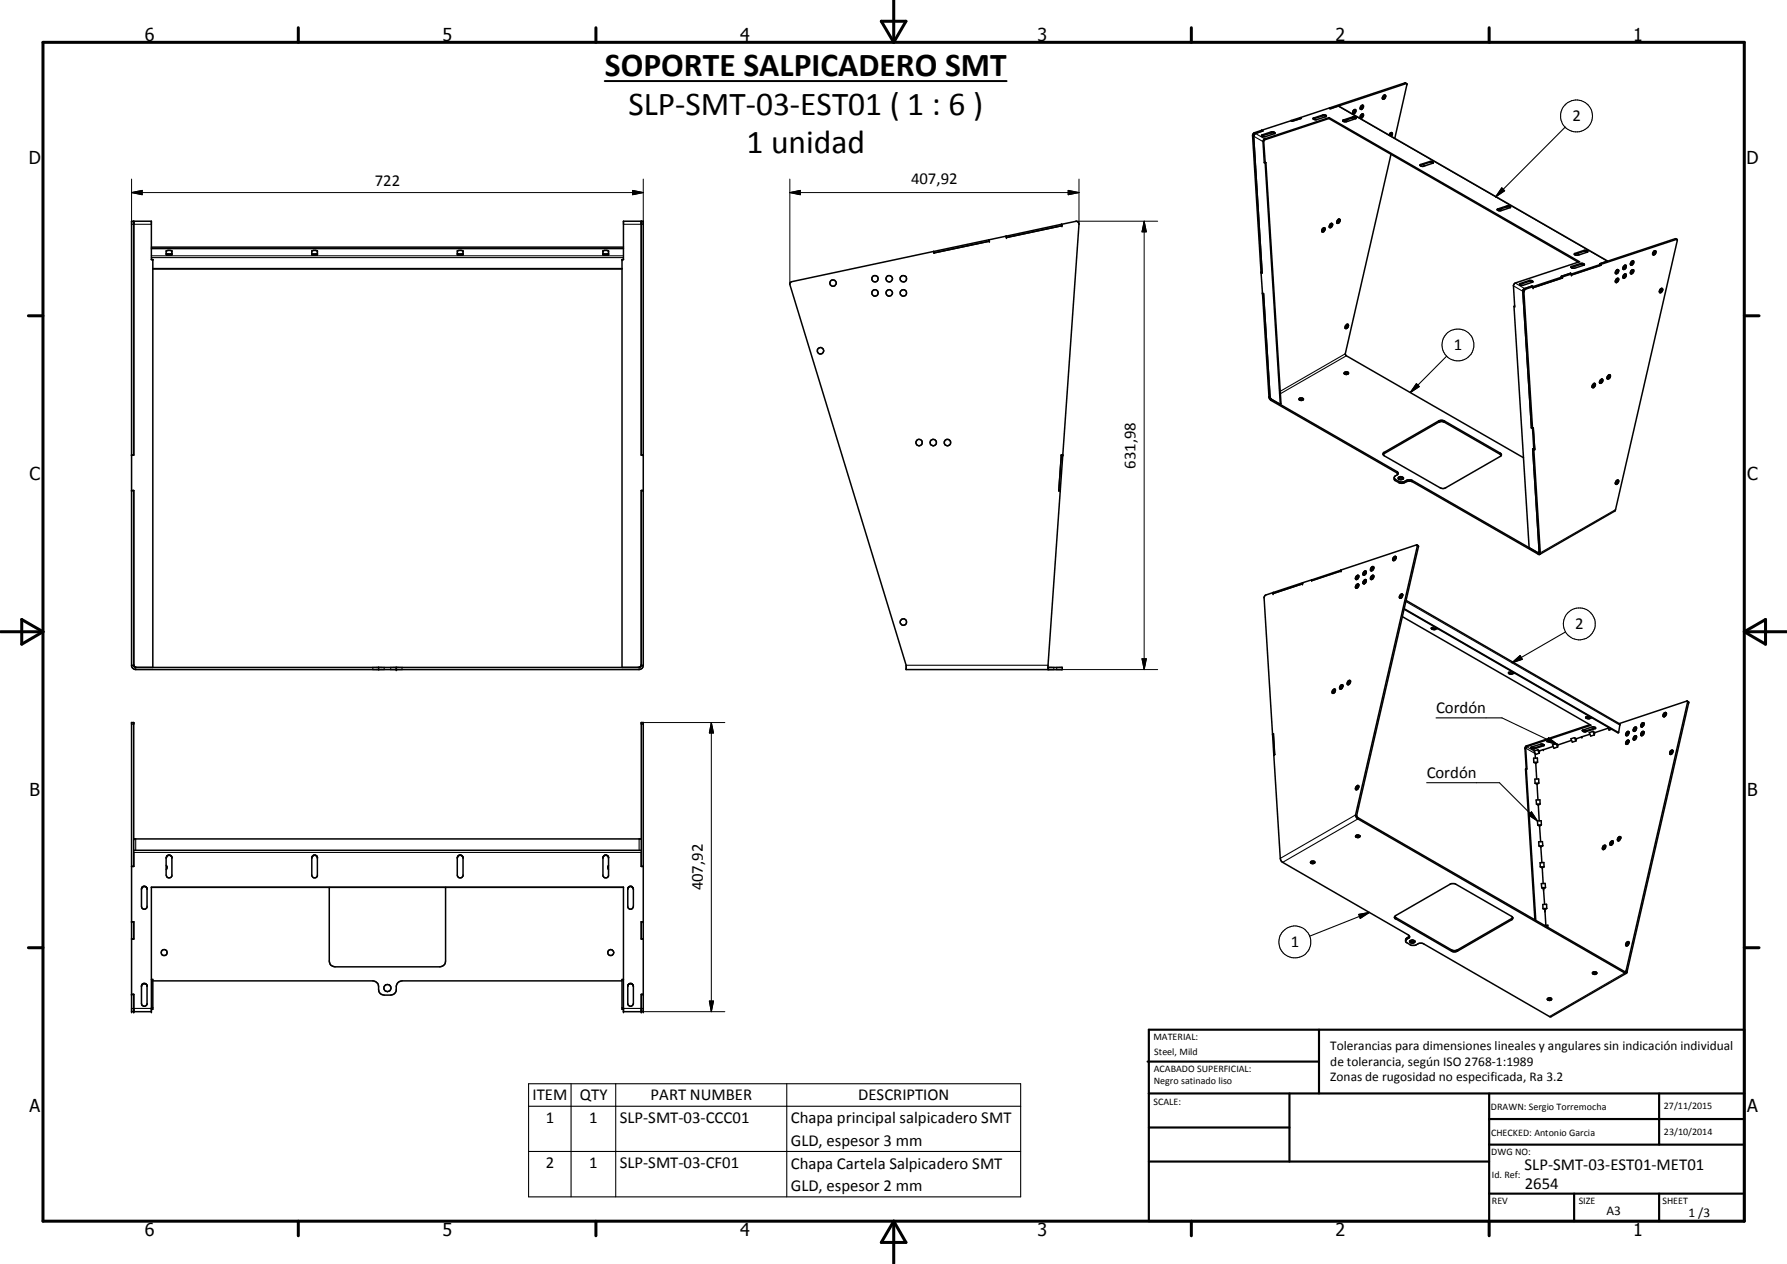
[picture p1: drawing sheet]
<svg xmlns="http://www.w3.org/2000/svg" width="420mm" height="297mm" viewBox="0 0 420 297" stroke-linecap="round" stroke-linejoin="round" font-family="sans-serif">
<g fill="none" stroke="#000" stroke-width=".35">
<path d="M330.7 19.7l-.3-.2-17.8 5.9M296.7 30.6l.2 .2-1.8 .6-.3 .6 1.9 32.1-.2-.1M296.7 30.6l-1.9 .6-.3 .5 2 32.3M296.7 31.7l2.2-.7h.6l.3 .3-2.3 .8-.8-.1zM297.3 38.2l.2 .1M297.5 38.3l3.5 56.7M297.5 38.1l.1 .1M297.5 38.1l-.2 .1M297.6 38.2l3.6 56.7-.2 .1M297.6 38.2l-.1 .1M299.7 31.4l-.5-.2-2.5 .8M303.6 28.3l.2 .2"/>
<path d="M303.6 28.3v.1M303.6 28.4l.2 .1M303.6 28.4l-6.9 2.2M305.7 27.6l.3 .2-2.2 .7M305.7 27.6l-2.1 .7M308.7 27.8l2.5-.8 .7 .2-.2 .2-2.3 .8-.5-.1zM311.8 27.4l-.7-.2-2.3 .7M312.5 27.9l-15.2 5-.2 .3 .4 4.9M312.5 27.9l58.6 33.7M312.5 27.6l58.9 33.9-15.3 5.1-.3 .5 .3 5-.1-.1M312.5 27.6l-15.2 5.1-.3 .6 .3 4.9M312.5 27.6v.3"/>
<path d="M312.6 25.4l.3 .1M312.6 25.4l-6.9 2.2M312.9 25.5l17.8-5.9 .1 .2-2.9 12.7M312.9 25.5l1.9-.6 63.2 36.4M315.8 28.2l2.2-.7 .8 .2-.1 .2-2.1 .7h-.7zM316.4 28.2l.5 .3M318.5 25.7l-.1 .6-.4 .3M318.5 25.7l-.3 .3-.2 .6M318.5 25.7h.2a.62 .62 0 0 1 0 .7 .62 .62 0 0 1-.6 .3l-.1-.1M318.8 27.9l-.7-.2-2.3 .7M320.3 26.8l-.1 .5-.4 .3M320.3 24.7l-.1 .6-.4 .3"/>
<path d="M320.3 26.8h.1a.61 .61 0 0 1 .1 .6 .61 .61 0 0 1-.6 .3l-.1-.1M320.3 24.7l-.4 .3-.1 .6M320.3 26.8l-.4 .4-.1 .4M320.3 24.7h.1a.58 .58 0 0 1 .1 .7 .58 .58 0 0 1-.6 .3l-.1-.1M325.4 22.4a.38 .38 0 0 1 .5 .2 .38 .38 0 0 1-.2 .5l-.4 .2-.3-.1v-.3zM325.5 22.4v.4l-.5 .4M327.1 36.2l-10.8 47.1 .3 .3 41.6 24M327.1 31.2l-.3 .7M327.1 31.2l-.5 .5M327.1 31.2a.47 .47 0 0 1 .3 .4 .47 .47 0 0 1-.3 .4M334 38.7l2.3-.8 .7 .2-.1 .3-2.3 .7-.6-.2zM334.5 38.7l.6 .2"/>
<path d="M336.9 38.4l-.3-.3h-.5l-2.2 .8M31.4 52v54.9h-.5M35.6 58.4h111M35.6 58.1h111M39.1 59l.4-.2 .9 .2v.9l-1.1 .1-.2-.1zM39.1 59.6l.4 .1 .9-.1M73.3 59l.4-.2 .9 .2v.9h-1.2zM73.3 59.6l.4 .1 .9-.1M107.5 59l.4-.2 1 .2v.9h-1.3zM107.5 59.6l.4 .1 1-.1M141.8 59l.3-.2 1 .2v.9h-1.3zM141.8 59.6l.3 .1 1-.1"/>
<path d="M150.8 52v54.9h.4M219.5 59.1l-33.4 7.1-.4 .3v.3l27.4 89.5v1.1h36.7v-.6h-3.4M219.5 59.1l.1 .3M219.5 59.1h.1M219.6 59.4h.1M232.5 56.3l.1 .4zM232.6 56.7l-13 2.7M236.5 55.5l-17 3.6M236.5 55.5h.1M249.6 52.7l.1 .3M249.6 52.7l-13 2.8M249.6 52.7h.1"/>
<path d="M249.6 52.7l3.5-.7 .4 .2 .2 .5-4.4 62.6M249.7 53l-13.1 2.8-.1-.3M249.7 53l-13.1 2.8v-.3M310.9 53.8l.4-.3a.55 .55 0 0 1 .2 .6 .55 .55 0 0 1-.4 .4l-.3-.2zM311.3 53.5l-.1 .5-.4 .4M312.8 52.6l.1-.1a.38 .38 0 0 1 .5 .3 .38 .38 0 0 1-.3 .5l-.3 .2-.3-.1zM313 52.5v.5l-.5 .3M314.6 51.6l.3-.1a.55 .55 0 0 1 .1 .7 .55 .55 0 0 1-.7 .2zM314.8 51.5l-.1 .4-.4 .4M352 49.2l2.3-.8h.7l.2 .3-2.3 .8h-.5zM352.7 49.1l.5 .3M355.1 48.8l-.7-.2-2.3 .8"/>
<path d="M370.2 59.6l2.2-.8a.64 .64 0 0 1 .9 .4l-2.3 .8-.8-.1zM370.9 59.6l.4 .3M373.2 59.2l-.8-.1-2.2 .7M389.1 58.9h.1a.64 .64 0 0 1-.5 1l-.1-.1M389.1 58.9l-.1 .5-.4 .4M389.1 58.9l-.4 .3-.1 .6M394.3 56.3l-17.8 5.8M35.9 63.1h110.4M35.9 63.2h110.4M296.5 64l.3 4.9M296.8 68.9l.3 .1M296.8 68.9l1.6 24.3"/>
<path d="M297.1 69l1.5 24.5 .2 .2 29.7 17.1 .2 .4-.1 .3a.86 .86 0 0 0-.7 1.4l1 .5a2.23 2.23 0 0 0 2.1-.3l1.1 .1 29.9 17.1M297.1 69l1.5 24.3-.2-.1M316.8 76.2a.51 .51 0 0 1 .1 .7 .51 .51 0 0 1-.6 .2M316.8 76.2l-.2 .6-.3 .3M316.8 76.2l-.5 .4v.5M356 72l3.5 56.7 2.2 1.3 .2-.2M356.1 71.9l-.1 .1M357.3 66.7l2.4-.8 .5 .1 .2 .2-2.3 .9-.8-.2zM360.3 66.3l-.6-.2-2.4 .7M360.5 67.4l-.3-.2-1.9 .7-.3 .4 2.1 32.3M360.5 67.4l-1.9 .6-.3 .6 2 32.1M367.3 65.3h.1"/>
<path d="M367.4 65.3l-6.9 2.3v-.2M367.4 65.1v.2M367.4 65.1l-6.9 2.3M369.3 64.2l-2.2 .7 .3 .2M369.3 64.2l.2 .2M369.3 64.2v.1M369.4 62.7l2.3-.8 .8 .2-.1 .2-2.2 .7h-.6zM369.5 64.4l-2.1 .7M369.5 64.4v.2M372.4 62.3l-.6-.2-2.4 .8M376.2 62l17.7-5.9 .5 .2-14.6 63.7-17.8 10.3M376.2 62l.3 .1"/>
<path d="M376.2 62l.2 .1M376.4 62.3l-6.9 2.3v-.2M376.4 62.1v.2M376.4 62.1l-6.9 2.3M376.5 62.1l-.1 .2M377.9 61.4l-1.7 .6M380.1 63.5a.32 .32 0 0 1 .4-.1 .32 .32 0 0 1 0 .5l-.3 .4h-.3l-.1-.4zM380.3 65.4v.4l-.5 .5M380.3 65.4a.49 .49 0 0 1 .2 .7 .49 .49 0 0 1-.7 .2M380.3 65.4l-.3 .3-.2 .6M380.3 63.4v.4l-.5 .4M382.1 64.4a.49 .49 0 0 1 .1 .7 .49 .49 0 0 1-.6 .1"/>
<path d="M382.1 62.3l-.4 .3-.1 .6M382.1 64.4l-.4 .2-.1 .6M382.1 62.3a.55 .55 0 0 1 .2 .6 .55 .55 0 0 1-.5 .4l-.2-.1M382.1 62.3l-.1 .5-.4 .4M382.1 64.4l-.1 .4-.4 .4M383.5 61.6l.4-.3a.55 .55 0 0 1 .2 .6 .55 .55 0 0 1-.5 .4h-.2l-.1-.3zM383.9 63.4a.49 .49 0 0 1 .1 .6 .49 .49 0 0 1-.6 .2M383.9 63.4l-.5 .4v.4M383.9 61.3l-.1 .5-.4 .3M383.9 63.4l-.1 .4-.4 .4M390.3 68l.5-.2a.61 .61 0 0 1 0 .6 .61 .61 0 0 1-.6 .3zM390.6 67.8l-.1 .6-.3 .2"/>
<path d="M298.4 93.2l.1 .5 .4 .4 29.8 17.3M298.6 93.4l.4 .5 2 1.1M305.4 93.7l.4-.2 .6 .1a.38 .38 0 0 1-.2 .5 .38 .38 0 0 1-.5 0zM305.5 94l.3-.2 .6 .2M316.1 87.8l.4-.1 .5 .1M316.1 87.5a.46 .46 0 0 1 .6-.2 .46 .46 0 0 1 .2 .6 .48 .48 0 0 1-.5 .1 .48 .48 0 0 1-.3-.5zM374.8 90.1l-.1 .6-.4 .3M374.8 90.1h.1a.55 .55 0 0 1 .1 .7 .55 .55 0 0 1-.7 .2M374.8 90.1l-.3 .3-.2 .6M376.6 89.1l-.5 .6v.3M376.6 89.1h.1a.6 .6 0 0 1 .1 .6 .6 .6 0 0 1-.6 .3h-.1M376.6 89.1l-.1 .6-.4 .3"/>
<path d="M378.4 88.1h.1a.61 .61 0 0 1 0 .6 .61 .61 0 0 1-.6 .3v-.1M378.4 88.1l-.5 .4v.4M378.4 88.1l-.2 .6-.3 .2M30.9 115.3h.5v41.2l.5 .3M151.2 115.3h-.4v41M249.3 115.3l-2.9 42.1M249.9 106.9h-.4l-.5 8.3 .3 .1M325.2 106.8l13-7.6 .8-.1 .6 .1 13.4 7.8M325.3 106.3l12.9-7.4 .8-.1 .6 .1 13.1 7.6 .3 .4-.3 .4-12.7 7.3-.8 .2-.7-.2-13.1-7.5-.2-.4zM327.8 112.3l.1 .3 1 .5a2.23 2.23 0 0 0 2.1-.3l1.1 .1 29.7 17M328.8 112.5l.4-.2 .7 .2M328.9 112.1l.5-.1 .6 .3a.6 .6 0 0 1-.6 .4 .6 .6 0 0 1-.6-.5z"/>
<path d="M360.1 100.6l.2 .1M360.3 100.7l.2-.1 .3 4.9M360.3 100.7l.3 4.9M360.4 105.5l.2 .2M360.6 105.7l1.6 24.2M360.6 105.6l-.2-.1 1.5 24.3M360.8 105.5l-.2 .2M360.8 105.5l-.2 .1M380.3 112.8h.1a.61 .61 0 0 1 .1 .7 .61 .61 0 0 1-.6 .3l-.1-.1M380.3 112.8l-.3 .3-.2 .6M380.3 112.8l-.1 .6-.4 .3M299.4 139.2l-1.9 .7-.3 .5 2 32.2"/>
<path d="M306.3 136.9l-.1 .3-6.9 2.3 .1-.3M306.3 136.9l-6.9 2.3M308.4 136.3h.1M308.4 136.3l-2.1 .6M308.4 136.3l24.6-8.2h.2l-14.5 63.4M308.4 136.3v.1M315.3 134.2v-.2v.2l-6.9 2.3v-.2M319.5 137.4l-.2-.2a.55 .55 0 0 0-.6 .4 .55 .55 0 0 0 .3 .6M319.5 135.3l-.2 .6-.3 .3M319.5 137.4l-.1 .4-.4 .4M319.5 135.3l-.2-.1a.55 .55 0 0 0-.6 .3 .55 .55 0 0 0 .3 .7M319.5 137.4l-.4 .3-.1 .5"/>
<path d="M319.5 135.3l-.4 .3-.1 .6M321.2 136.4l-.1 .5-.4 .3M321.2 136.4v-.1a.58 .58 0 0 0-.6 .2 .58 .58 0 0 0 0 .7h.1M321.2 134.3l-.1-.1a.64 .64 0 0 0-.5 1h.1M321.2 134.3l-.1 .6-.4 .3M321.2 134.3l-.4 .4-.1 .5M321.2 136.4l-.4 .4-.1 .4M322.5 133.3a.38 .38 0 0 1 .6 .1 .38 .38 0 0 1-.2 .5l-.6 .2v-.5zM323 135.3l-.1 .6-.4 .3M323 133.3l-.3 .3-.2 .6M323 135.3h-.1a.53 .53 0 0 0-.6 .2 .53 .53 0 0 0 .2 .7M323 135.3l-.4 .5-.1 .4"/>
<path d="M328.2 130.9v.4l-.5 .4M328.2 130.9a.56 .56 0 0 0-.6 .1 .56 .56 0 0 0-.1 .6l.2 .1M328.2 130.9l-.3 .3-.2 .5M329.8 139.7l-.1-.1a.62 .62 0 0 0-.6 .3 .62 .62 0 0 0 .1 .7h.1M329.8 139.7l-.2 .6-.3 .3M329.8 139.7l-.5 .5v.4M333.2 128.1l.3 .3-14.5 63.3M361.9 129.8l.3 .1M361.9 129.7l-.1 .2M361.9 129.8l-.1 .1M362.2 129.9l-.2 .4M30.9 156.3h.5l.5 .5"/>
<path d="M31.9 156.8h118.4M31.9 156.8h.2M89 156.8v.6M93.2 156.8v.6M150.3 156.8h-.2M150.8 156.3h.4M150.8 156.3l-.1 .3-.4 .2M150.8 156.2l-.2 .4-.3 .2M151.2 156.3l-.2 .7-.7 .4h-118.4l-.8-.4-.2-.5v-104.5h4.7v9h.3v95.8M151.2 156.3v-104.3h-4.6v9h-.3v95.8M329.3 140.4l.2 .1M329.7 144.9l44.3 25.5-15.1 5.1-.2 .2 .3 5-.2-.1-.1 .1 2.2 35.5"/>
<path d="M330.1 143.2l50.3 29h.2M330.1 143l50.5 29.2M330.6 141.1l50.2 29 .1 .2-.3 1.9M336.6 147.5l.5 .2 .6-.1M337.3 147.3l-.8 .3 .1 .2 .5 .2 .9-.3M354.7 158l.4 .2 .8-.1M355.4 157.8l-.6 .2-.1 .2 .3 .2 1.1-.2M299.2 172.6l.2-.2 .3 4.9M299.2 172.6h.1M299.2 172.6l.3 4.9M299.4 172.4l.3 4.9M299.4 172.4l-.2 .2"/>
<path d="M299.4 172.4v.1M299.5 177.5l1.5 24.2 .3 .7 30.1 17.6M299.5 177.5h.1M299.7 177.3l-.2 .2M299.7 177.3h.1M314 162.1l-.1-.1a.62 .62 0 0 0-.6 .3 .62 .62 0 0 0 0 .6h.2M314 162.1l-.2 .6-.3 .2M314 162.1l-.5 .4v.4M315.8 161.1l-.1-.1a.62 .62 0 0 0-.6 .3 .62 .62 0 0 0 0 .6h.1M315.8 161.1l-.2 .6-.4 .2M315.8 161.1l-.5 .4-.1 .4M316.9 160.1l.5-.2a.64 .64 0 0 1-.6 1z"/>
<path d="M317.5 160.1l-.4 .3-.1 .5M359.9 175.6l2.5-.8 .6 .2v.2l-2.4 .8-.5-.1zM360.6 179.2l.5 .2M360.9 177l.1 1.2M361.1 179.4l.2 3.6M361.5 179.1v-1l-.9 .1v1M361.5 179.1l-.9 .1M361.5 179.1l-.4 .3M361.6 176.2l.3 .8M361.6 176.2l.4 .2M361.6 176.2l-.9 .3 .3 .8 .9-.3M362 176.4l-.1 .6"/>
<path d="M362.9 176.1v.1M362.9 176.1l-.9 .3M363 175l-2.2 .8-.8-.2M365.2 175.4l-2.3 .8M365.9 174.8l.3 .8M365.9 174.8l.4 .2-.1 .6M365.9 174.8l-.9 .2 .4 .9 .8-.3M369.5 174l-3.2 1M370.2 173.4l.3 .7M370.2 173.4l.5 .2M370.2 173.4l-.9 .2 .4 .8 .8-.3M370.7 173.6l-.2 .5"/>
<path d="M372 171.7l2.3-.9 .7 .1 .2 .2-2.5 .9-.4-.1zM372.9 168.5l.5 .2 .6-.2M373.6 168.3l-.8 .4 .6 .2 .9-.2M373.8 170.3l-15 5-.2 .5 2.5 40.5M373.8 172.6l-3.1 1M374.6 171.9l.3 .8M374.6 171.9l.4 .2-.1 .6M374.6 171.9l-.9 .3 .3 .8 .9-.3M375.1 171l-2.2 .7-.8-.1M378 170.9l.3 .7 .6-.2M378.2 171.1l-3.2 1.1M380.7 170.1l15.9-5.3h.2l-14.5 63.4"/>
<path d="M382.5 172l.4-.1a.64 .64 0 0 1-.5 1l-.2-.3zM383 172l-.3 .3-.2 .6M383 174.1l-.4 .4-.1 .4M383 174.1l-.1 .6-.4 .2M383 174.1l-.1-.2a.64 .64 0 0 0-.5 1h.1M384.2 173a.38 .38 0 0 1 .6 .1 .38 .38 0 0 1-.2 .6l-.4 .2-.2-.1zM384.2 171l.4-.1a.6 .6 0 0 1 .1 .6 .6 .6 0 0 1-.6 .3l-.1-.4zM384.8 173.1l-.5 .4v.4M384.8 171l-.5 .4v.5M386 172l.3-.1a.54 .54 0 0 1 .2 .6 .54 .54 0 0 1-.6 .3l-.1-.3zM386.5 170l-.1-.2a.64 .64 0 0 0-.5 1.1h.1M386.5 170l-.5 .6v.3"/>
<path d="M386.5 170v.4l-.5 .5M386.5 172l-.3 .3-.2 .6M391.8 167.6l-.2-.2a.64 .64 0 0 0-.4 1h.1M391.8 167.6l-.1 .4-.4 .4M391.8 167.6l-.4 .3-.1 .5M392.7 176.5l.5-.2a.56 .56 0 0 1 .1 .7 .56 .56 0 0 1-.7 .2zM393.3 176.4l-.4 .4-.1 .5M396.7 164.8l.4 .3-14.5 63.2M31.4 197.1h119.4M31.4 199.8h119.4M318.7 191.5l.3 .7 .3 .2 63.1 36.3M318.7 191.5l.3 .2"/>
<path d="M318.8 196.4a.63 .63 0 0 1 1 .1l-.5 .3-.5-.1zM318.8 196.4l.2 .1 .7-.1M319 191.7l.3 .5 62.9 36.2M319.5 184.7l-.2 .6-.3 .3M319.5 184.7l-.4 .3-.1 .6M319.5 184.7l-.2-.1a.55 .55 0 0 0-.6 .3 .55 .55 0 0 0 .3 .7M360.9 184.1l.5 .2M361.3 189l.4 .2M361.4 184.3l.2 3.7M361.6 193.9l.4 .2M361.7 189.2l.2 3.7M361.8 184v-1l-.9 .1v1"/>
<path d="M361.8 184l-.9 .1M361.8 184l-.4 .3M361.9 198.8l.4 .3M362 194.1l.2 3.7M362.1 188.9v-.9h-.9l.1 1M362.1 188.9l-.8 .1M362.1 188.9l-.4 .3M362.3 199.1l.2 3.6M362.4 193.8v-.9h-.9l.1 1M362.4 193.8l-.8 .1M362.4 193.8l-.4 .3M362.7 198.8v-1h-.9l.1 1"/>
<path d="M362.7 198.8h-.8M362.7 198.8l-.4 .3M376.9 198.9l.4-.3a.55 .55 0 0 1 .2 .6 .55 .55 0 0 1-.5 .4l-.2-.1zM377.5 198.8l-.4 .4-.1 .4M379.3 197.7l-.4 .3-.1 .6M379.3 197.7a.51 .51 0 0 0-.7 .2 .51 .51 0 0 0 .2 .7M379.3 197.7v.5l-.5 .4M381.1 196.7a.51 .51 0 0 0-.7 .2 .51 .51 0 0 0 .2 .7M381.1 196.7l-.5 .4v.5M381.1 196.7v.3l-.5 .6M30.9 203.6h.5v-33.8h-.5v67.9h4.7v-29.2h111v29.2h4.6v-67.9h-.4v33.8h.4M30.9 216.6h.5v4.1l-.5-.1"/>
<path d="M30.9 203.6h.5M33.5 208.4l.7-.1 .4 .4v4.5a.67 .67 0 0 1-.8 .5 .67 .67 0 0 1-.5-.7v-4.1zM34.6 208.8a.67 .67 0 0 0-.8-.5 .67 .67 0 0 0-.5 .7M35.6 208.5h111M39.1 203.4l.2 .3-.2 .6M39.1 201.4v4.3a.71 .71 0 0 0 .6 .6 .71 .71 0 0 0 .7-.4v-4.5M39.1 201.5v.2M39.5 201h.5M39.5 201l-.4 .4M39.5 201l-.4 .5M40 201l.4 .4M40 201l.4 .5"/>
<path d="M73.4 201.4l-.1 4.3a.68 .68 0 0 0 .6 .6 .68 .68 0 0 0 .7-.4v-4.5M73.4 201.5l-.1 .2M73.7 201l-.3 .4M73.7 201l-.3 .5M73.9 201h.3M74.2 201h-.5M74.2 201l.4 .4M74.2 201l.4 .5M77.4 208.5v17.3a1.3 1.3 0 0 0 1.4 1.4h24.6l.8-.3a1.15 1.15 0 0 0 .6-1.1v-17.3M107.6 201.4l-.1 4.3a.71 .71 0 0 0 .6 .6 .71 .71 0 0 0 .8-.4v-4.5M107.6 201.5l-.1 .2M107.9 201h.6"/>
<path d="M107.9 201l-.3 .4M107.9 201l-.3 .5M108.3 201h-.4M108.5 201l.4 .4M108.5 201l.4 .5M141.8 201.4v4.5a.71 .71 0 0 0 .6 .4 .71 .71 0 0 0 .7-.4v-4.5M142.1 201h.6M142.1 201l-.3 .4M142.1 201l-.3 .5M142.5 201h-.4M142.7 201l.4 .4M142.7 201l.4 .5"/>
<path d="M143.1 203.4l-.2 .3 .2 .6M147.6 208.8a.67 .67 0 0 1 .8-.5 .67 .67 0 0 1 .5 .7M147.8 208.4a.67 .67 0 0 1 .7-.1 .67 .67 0 0 1 .4 .6v4.1a.67 .67 0 0 1-.5 .7 .67 .67 0 0 1-.8-.5v-4.5zM150.8 203.6h.4M151.2 216.6h-.4v4.1l.4-.1M308.2 202.5l.4 .1 .5-.1M308.3 202.4h.6l.2 .1a.52 .52 0 0 1-.4 .5 .52 .52 0 0 1-.6-.3zM327.9 215.4l13.4 7.8 .5 .2 .9-.2 13-7.6M328 215.3l12.9-7.5 1.1-.2 13.4 7.7 .3 .5-.3 .4-12.7 7.3-.9 .2-.5-.2-13.3-7.6-.1-.3zM331.4 220l-.1 .1a.9 .9 0 0 0-.6 1.4h.1a1.89 1.89 0 0 0 2.5 .3l.4-.1 1.1 .1 29.6 17.1h.3l17.7-10.2M331.4 220v.3l-.9 .8M362.2 203.7l-.1-1h.9v1"/>
<path d="M362.2 203.7h.8M362.2 203.7l.4 .3M362.5 208.6l.4 .3M362.6 204l.2 3.6M362.8 213.5l.5 .3M362.9 209.1l.3 3.4M362.9 208.9l.1 .2M363 203.7l-.4 .3M363.1 217.5l.8-.1v.5M363.3 213.8l.2 3.7M363.4 208.6l-.1-1h-.9l.1 1M363.4 208.6h-.9"/>
<path d="M363.4 208.6l-.5 .3M363.7 213.5l-.1-1-.9 .1 .1 .9M363.7 213.5h-.9M363.7 213.5l-.4 .3M30.9 233.7h.5v4M33.3 231.4v.4M33.3 231.4l.5-.3 .7 .3M33.3 231.4l.5-.2 .7 .2M33.3 231.4v.2M34.5 231.4v4.8a.67 .67 0 0 1-.7 .3 .67 .67 0 0 1-.5-.7v-4.1M34.5 231.4l.1 .2M35.6 230.2h.3v7h-.3"/>
<path d="M35.6 236.9h.3M35.9 230.5h51.8a1.58 1.58 0 0 1 1.3 2l.4 1 .7 .3h1.8l.9-.3a1.95 1.95 0 0 0 .4-1.9l.3-.7 1-.4h51.8M146.3 236.9h.3M146.6 230.2h-.3v7h.3M147.7 231.4l-.1 4.6a.67 .67 0 0 0 .7 .5 .67 .67 0 0 0 .6-.7l-.1-4.4M147.7 231.4l.5-.3h.3l.3 .3M147.7 231.4l.5-.2 .6 .2M147.7 231.4l-.1 .2M148.8 231.4l.1 .4M151.2 233.7h-.4v4M331.5 221.2a.65 .65 0 0 1 .6-.3 .65 .65 0 0 1 .5 .5 .69 .69 0 0 1-1.1-.2zM331.5 221.1l.6 .3 .5-.3"/>
<path d="M363.8 234.7a.5 .5 0 0 1 .6-.2 .5 .5 0 0 1 .4 .4 .55 .55 0 0 1-1-.2zM363.9 234.7l.7 .1M364.5 234.5l.1 .3M364.8 234.7l-.2 .1M374.4 228.6l.3-.2 .7 .2a.52 .52 0 0 1-.4 .4 .52 .52 0 0 1-.6-.2zM374.5 228.5l.2 .1 .7-.1M382.3 228.3l-.1 .1M382.3 228.2l.3 .1M382.3 228.2v.1M382.6 228.3l-.2 .4M383 221.4l-.1-.1a.64 .64 0 0 0-.5 1h.1M383 221.4l-.1 .6-.4 .3"/>
<path d="M383 221.4l-.4 .5-.1 .4"/>
<circle cx="195.9" cy="66.5" r=".74"/>
<circle cx="205.7" cy="68.9" r=".75"/>
<circle cx="205.7" cy="65.5" r=".76"/>
<circle cx="209.1" cy="65.5" r=".74"/>
<circle cx="209.1" cy="68.9" r=".76"/>
<circle cx="212.4" cy="68.8" r=".76"/>
<circle cx="212.4" cy="65.5" r=".77"/>
<circle cx="192.9" cy="82.4" r=".75"/>
<circle cx="216.1" cy="104" r=".74"/>
<circle cx="219.4" cy="104" r=".74"/>
<circle cx="222.8" cy="104" r=".75"/>
<circle cx="212.4" cy="146.2" r=".76"/>
<circle cx="38.6" cy="223.9" r=".71"/>
<circle cx="91.1" cy="232.2" r=".83"/>
<circle cx="143.6" cy="223.9" r=".7"/>
</g>
<g fill="none" stroke="#000" stroke-width=".25">
<path d="M330.4 19.5l.2 .1M294.5 31.9l2.5 1.4 .1-.1M294.9 31.2l2.5 1.4v.3M296.7 31.7v.2M298.9 31v.2M308.9 27.7l-.1 .2M311.1 27l-.1 .2M314.6 24.9l63.3 36.5M315.9 28.2l-.1 .2M318 27.5v.2M334 38.7v.2M336.2 38l-.1 .1"/>
<path d="M368 29.9l-16.3 16.4M30.9 52.7h4.7M146.6 52.7h4.6M352.2 49.1l-.1 .2M353.1 44.2l.7 .6-2.1 1.5zM354.3 48.4v.2M370.3 59.6v.2M372.4 58.8v.3M393.9 56.1l.3 .2M35.6 60.5h111M35.6 60.1h111M355.8 67.2l2.5 1.4"/>
<path d="M356.3 66.5l2.4 1.4M357.4 66.6v.2M359.6 65.9l-.1 .2M369.5 62.6v.3M371.7 61.9l-.1 .2M298.6 93.3h.1M298.9 93.8v.3M316.3 83.1l-15.3 8.8M316.6 83.6l-15.6 8.9M333 90.2l.7 .6-2.1 1.4zM338.2 98.9v.3M339.6 98.9v.3"/>
<path d="M340.1 83.7l-8.5 8.5M325.4 106.3v.3M328.1 112.6v.3M328.5 110.8v.3M328.9 113.1v.3M330.3 113.1v.3M330.7 112.9v.3M332.1 112.9v.3M352.7 106.5v.3M379.8 119.8l-17.6 10.1M333.2 128.4l.3 .1M361.6 129.9h.1"/>
<path d="M361.6 129.9v.3M31.9 156.8v.6M87.7 156.8v.6M90.3 156.8v.6M91.9 156.8v.6M94.5 156.8v.6M150.3 156.8v.6M213.1 156.3h33.3M247.8 156.8v.6M248.4 156.8v.6M330.5 141.4l50.4 29M337.4 147.7v.3"/>
<path d="M355.5 155.7l1.9-1.6 .5 .8zM355.5 158.2v.2M368.1 148.5l-12.6 7.2M30.9 170.2h.5M150.8 170.2h.4M337.6 168.7h15.5l13 6.2M358.6 175.9l.1-.1 2.2 1.3M359 175.3l-.1 .2 1.8 1M360.8 175.8v.2M363 175l-.1 .3M364.1 173.4l2 1.5-2.4-.6zM372.9 171.7v.3"/>
<path d="M373.7 168.7v.2M375.1 171v.2M396.8 165l.2 .2M31.9 197.1v2.7M150.3 197.1v2.7M318.7 191.5l-17.7 10.2M319.3 192.2v.2l-17.7 10.2M335.4 183.9h17.1l9 9M359.4 191.5l.7-.7 1.4 2.1zM31.4 200.3h119.4M319.5 214.9l2.5-.5-2.2 1.4zM322 214.4l-14.1 5.6"/>
<path d="M328.2 215.6v.3M355.4 215.9v.3M30.9 237h4.7M146.6 237h4.6M330.8 220.4v.3M331.1 220.2v.3M341.3 223.2v.3M342.7 223.2v.3M382.3 228.2l-.3 .1v.3l-17.7 10.3M124.3 254.7h115.7v26.6h-115.7zM124.3 260h115.7M134.3 254.7v26.6"/>
<path d="M144.8 254.7v26.6M185 254.7v26.6M124.3 270.6h115.7"/>
<circle cx="370.7" cy="27.2" r="3.7"/>
<circle cx="342.8" cy="81" r="3.8"/>
<circle cx="371.3" cy="146.6" r="3.8"/>
<circle cx="304.5" cy="221.4" r="3.7"/>
</g>
<g fill="#000">
<circle cx="296.7" cy="30.6" r=".18"/>
<circle cx="305.7" cy="27.6" r=".18"/>
<circle cx="312.6" cy="25.4" r=".18"/>
<circle cx="40.4" cy="59" r=".18"/>
<circle cx="40.4" cy="59.6" r=".18"/>
<circle cx="74.6" cy="59" r=".18"/>
<circle cx="74.6" cy="59.6" r=".18"/>
<circle cx="108.9" cy="59.6" r=".18"/>
<circle cx="108.9" cy="59" r=".18"/>
<circle cx="141.8" cy="59" r=".18"/>
<circle cx="141.8" cy="59.6" r=".18"/>
<circle cx="143.1" cy="59.6" r=".18"/>
<circle cx="143.1" cy="59" r=".18"/>
<circle cx="232.6" cy="56.7" r=".18"/>
<circle cx="236.6" cy="55.8" r=".18"/>
<circle cx="249.7" cy="53" r=".18"/>
<circle cx="35.9" cy="61" r=".18"/>
<circle cx="146.3" cy="61" r=".18"/>
<circle cx="296.5" cy="64" r=".18"/>
<circle cx="296.8" cy="68.9" r=".18"/>
<circle cx="360.2" cy="67.2" r=".18"/>
<circle cx="360.5" cy="67.6" r=".18"/>
<circle cx="367.1" cy="64.9" r=".18"/>
<circle cx="369.5" cy="64.6" r=".18"/>
<circle cx="376.2" cy="62" r=".18"/>
<circle cx="30.9" cy="106.9" r=".18"/>
<circle cx="30.9" cy="115.3" r=".18"/>
<circle cx="151.2" cy="115.3" r=".18"/>
<circle cx="151.2" cy="106.9" r=".18"/>
<circle cx="249" cy="115.2" r=".18"/>
<circle cx="249.3" cy="115.3" r=".18"/>
<circle cx="249.5" cy="106.9" r=".18"/>
<circle cx="249.9" cy="106.9" r=".18"/>
<circle cx="360.4" cy="105.5" r=".18"/>
<circle cx="360.5" cy="100.6" r=".18"/>
<circle cx="360.8" cy="105.5" r=".18"/>
<circle cx="299.3" cy="139.5" r=".18"/>
<circle cx="299.4" cy="139.2" r=".18"/>
<circle cx="306.2" cy="137.2" r=".18"/>
<circle cx="306.3" cy="136.9" r=".18"/>
<circle cx="315.3" cy="134.2" r=".18"/>
<circle cx="31.4" cy="156.3" r=".18"/>
<circle cx="93.2" cy="157.4" r=".18"/>
<circle cx="93.2" cy="156.8" r=".18"/>
<circle cx="30.9" cy="169.8" r=".18"/>
<circle cx="31.4" cy="169.8" r=".18"/>
<circle cx="150.8" cy="169.8" r=".18"/>
<circle cx="151.2" cy="169.8" r=".18"/>
<circle cx="362.9" cy="176.1" r=".18"/>
<circle cx="371.9" cy="173.1" r=".18"/>
<circle cx="31.4" cy="197.1" r=".18"/>
<circle cx="30.9" cy="216.6" r=".18"/>
<circle cx="151.2" cy="216.6" r=".18"/>
<circle cx="363.3" cy="214" r=".18"/>
<circle cx="30.9" cy="237.7" r=".18"/>
<circle cx="30.9" cy="233.7" r=".18"/>
<circle cx="31.4" cy="237.7" r=".18"/>
<circle cx="35.6" cy="237.7" r=".18"/>
<circle cx="146.6" cy="237.7" r=".18"/>
<circle cx="150.8" cy="237.7" r=".18"/>
<circle cx="151.2" cy="233.7" r=".18"/>
<circle cx="151.2" cy="237.7" r=".18"/>
</g>
<path d="M142.2 19h94.5" fill="none" stroke="#000" stroke-width=".46"/>
<g fill="none" stroke="#000" stroke-width=".71">
<path d="M10.1 9.9h400v277.1h-400zM70.1 6.5v3.4M140.1 6.5v3.4M207.2 5h5.8l-2.9 4.9zM210.1 0v9.9M280.1 6.5v3.4M350.1 6.5v3.4M6.7 74.2h3.4M410.1 74.2h3.5M.1 148.5h10M5.1 145.6l5 2.9-5 2.9zM410.1 148.5h10"/>
<path d="M410.1 148.5l5-2.9v5.8zM6.7 222.7h3.4M410.1 222.7h3.5M70.1 287v3.4M140.1 287v3.4M210.1 287v10M210.1 287l2.9 5h-5.8zM280.1 287v3.4M350.1 287v3.4"/>
</g>
<g fill="none" stroke="#000" stroke-width=".51">
<path d="M269.8 249.5h40.3M270.1 242h140v45h-140zM270.1 257h140M303.2 257v16M310.1 242v15M350.1 257v30M390.1 257v12M270.1 265h33.1M270.1 273h80M350.1 269h60M350.1 263h60M350.1 280.5h60"/>
<path d="M370.1 280.5v6.5M390.1 280.5v6.5"/>
</g>
<g fill="#000">
<path d="M30.9 45.3l2.5-.6v1.1zM148.7 44.7l2.5 .6-2.5 .5zM185.7 45.3l2.5-.6v1.1zM251.2 44.7l2.5 .6-2.5 .5zM269 52l.5 2.5h-1zM353.1 44.2l.7 .6-2.1 1.5zM333 90.2l.7 .6-2.1 1.4zM268.5 154.8h1l-.5 2.6zM355.5 155.7l1.9-1.6 .5 .8zM167.2 169.8l.6 2.5h-1zM364.1 173.4l2 1.5-2.4-.6zM359.4 191.5l.7-.7 1.4 2.1z"/>
<path d="M319.5 214.9l2.5-.5-2.2 1.4zM166.8 235.2h1l-.6 2.5z"/>
</g>
<g fill="none" stroke="#000" stroke-width=".24">
<path d="M30.9 45.3l2.5-.6v1.1zM30.9 45.3h120.3M30.9 42.1v10.6M148.7 44.7l2.5 .6-2.5 .5zM151.2 42.1v10.6M185.7 45.3l2.5-.6v1.1zM185.7 45.3h68M185.7 42.1v24.6M251.2 44.7l2.5 .6-2.5 .5zM253 52h19.2M253.7 42.1v10.6M269 52l.5 2.5h-1z"/>
<path d="M269 52v105.4M246.4 157.4h25.8M268.5 154.8h1l-.5 2.6zM151.2 169.8h19.2M167.2 169.8l.6 2.5h-1zM167.2 169.8v67.9M150.8 237.7h19.6M166.8 235.2h1l-.6 2.5z"/>
</g>
<g font-size="7.9">
<text x="142.2" y="17.9">SOPORTE SALPICADERO SMT</text>
<text x="147.8" y="27">SLP-SMT-03-EST01 ( 1 : 6 )</text>
<text x="175.5" y="35.9">1 unidad</text>
</g>
<g font-size="4.2">
<text x="34" y="9.6">6</text>
<text x="104" y="9.6">5</text>
<text x="174" y="9.6">4</text>
<text x="244" y="9.6">3</text>
<text x="314" y="9.6">2</text>
<text x="384" y="9.6">1</text>
<text x="6.8" y="38.7">D</text>
<text x="410.6" y="38.7">D</text>
<text x="7" y="112.9">C</text>
<text x="410.8" y="112.9">C</text>
<text x="7" y="187.1">B</text>
<text x="410.8" y="187.1">B</text>
<text x="7" y="261.4">A</text>
<text x="410.8" y="261.4">A</text>
<text x="34" y="290.4">6</text>
<text x="104" y="290.4">5</text>
<text x="174" y="290.4">4</text>
<text x="244" y="290.4">3</text>
<text x="314" y="290.4">2</text>
<text x="384" y="290.4">1</text>
</g>
<g font-size="3.9">
<text x="369.7" y="28.5">2</text>
<text x="88.1" y="43.8">722</text>
<text x="214.2" y="43.2">407,92</text>
<text x="341.8" y="82.3">1</text>
<text x="266.9" y="110.2" transform="rotate(-90 266.9 110.2)">631,98</text>
<text x="370.3" y="147.9">2</text>
<text x="337.6" y="167.6">Cordón</text>
<text x="335.4" y="182.9">Cordón</text>
<text x="165.2" y="209.3" transform="rotate(-90 165.2 209.3)">407,92</text>
<text x="303.5" y="222.6">1</text>
<text x="125.2" y="258.6">ITEM</text>
<text x="128.3" y="263.9">1</text>
<text x="136.3" y="258.6">QTY</text>
<text x="138.5" y="263.9">1</text>
<text x="145.7" y="263.9">SLP-SMT-03-CCC01</text>
<text x="153" y="258.6">PART NUMBER</text>
<text x="185.9" y="264">Chapa principal salpicadero SMT</text>
<text x="201.7" y="258.6">DESCRIPTION</text>
<text x="185.9" y="269.3">GLD, espesor 3 mm</text>
<text x="128.3" y="274.5">2</text>
<text x="138.5" y="274.5">1</text>
<text x="145.7" y="274.5">SLP-SMT-03-CF01</text>
<text x="185.9" y="274.6">Chapa Cartela Salpicadero SMT</text>
<text x="358.5" y="275">SLP-SMT-03-EST01-MET01</text>
<text x="185.9" y="279.9">GLD, espesor 2 mm</text>
<text x="358.5" y="279.4">2654</text>
</g>
<g font-size="3.1">
<text x="312.7" y="246.8">Tolerancias para dimensiones lineales y angulares sin indicación individual</text>
<text x="312.7" y="250.4">de tolerancia, según ISO 2768-1:1989</text>
<text x="312.7" y="254">Zonas de rugosidad no especificada, Ra 3.2</text>
<text x="377.7" y="285.6">A3</text>
<text x="397" y="285.9">1 /3</text>
</g>
<g font-size="2.4">
<text x="271.2" y="244.4">MATERIAL:</text>
<text x="271.3" y="252">ACABADO SUPERFICIAL:</text>
<text x="271.4" y="247.9">Steel, Mild</text>
<text x="271.3" y="254.6">Negro satinado liso</text>
<text x="271.2" y="259.7">SCALE:</text>
<text x="350.6" y="260.8">DRAWN: Sergio Torremocha</text>
<text x="391.2" y="260.6">27/11/2015</text>
<text x="350.6" y="267">CHECKED: Antonio Garcia</text>
<text x="391.2" y="266.7">23/10/2014</text>
<text x="350.6" y="271.4">DWG NO:</text>
<text x="350.8" y="276.9">Id. Ref:</text>
<text x="350.8" y="282.8">REV</text>
<text x="371.2" y="282.9">SIZE</text>
<text x="390.9" y="282.9">SHEET</text>
</g>
</svg>
